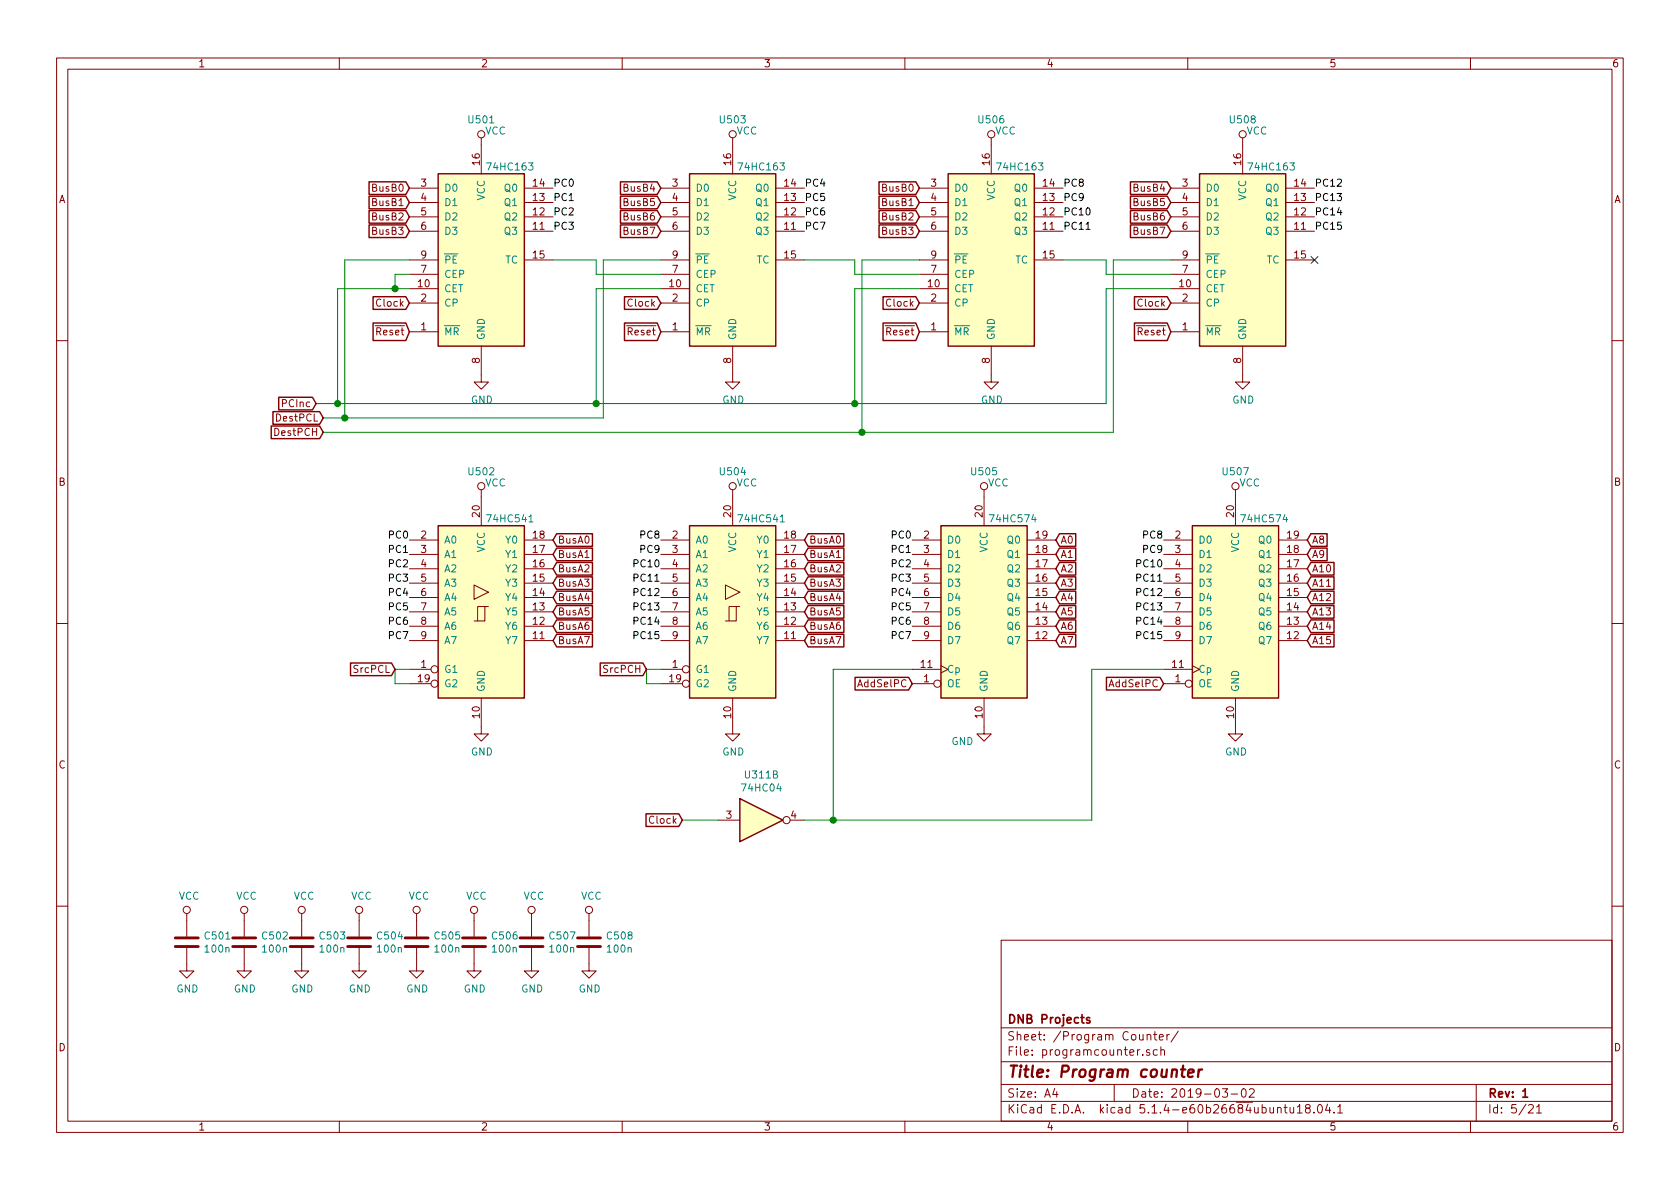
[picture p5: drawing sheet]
<svg xmlns="http://www.w3.org/2000/svg" width="297mm" height="210mm" viewBox="0 0 297 210" stroke-linecap="round" stroke-linejoin="round" font-family="sans-serif">
<g fill="none" stroke="#840000" stroke-width=".18">
<path d="M10 10.3h277v189.9h-277zM12 12.2h273v186.1h-273zM60 10.3v1.9M110 10.3v1.9M160 10.3v1.9M210 10.3v1.9M260 10.3v1.9M72.4 38.3h5.1M72.4 35.8h5.1M72.4 33.3h5.1M85.1 24.4v6.3M92.7 38.3h5.1"/>
<path d="M92.7 35.8h5.1M92.7 33.3h5.1M116.8 38.3h5.1M116.8 35.8h5.1M116.8 33.3h5.1M129.5 24.4v6.3M137.2 38.3h5M137.2 35.8h5M137.2 33.3h5M162.6 38.3h5M162.6 35.8h5M162.6 33.3h5"/>
<path d="M175.3 24.4v6.3M182.9 38.3h5.1M182.9 35.8h5.1M182.9 33.3h5.1M207 38.3h5.1M207 35.8h5.1M207 33.3h5.1M219.7 24.4v6.3M227.3 38.3h5.1M227.3 35.8h5.1M227.3 33.3h5.1M72.4 58.7h5.1"/>
<path d="M72.4 51h5.1M72.4 40.9h5.1M72.4 46h5.1M72.4 53.6h5.1M72.4 48.5h5.1M92.7 40.9h5.1M92.7 46h5.1M116.8 58.7h5.1M116.8 51h5.1M116.8 40.9h5.1M116.8 46h5.1M116.8 53.6h5.1"/>
<path d="M116.8 48.5h5.1M137.2 40.9h5M137.2 46h5M162.6 58.7h5M162.6 51h5M162.6 40.9h5M162.6 46h5M162.6 53.6h5M162.6 48.5h5M182.9 40.9h5.1M182.9 46h5.1M207 58.7h5.1"/>
<path d="M207 51h5.1M207 40.9h5.1M207 46h5.1M207 53.6h5.1M207 48.5h5.1M227.3 40.9h5.1M227.3 46h5.1M10 60.2h2M85.1 61.2v6.4h1.3l-1.3 1.2-1.3-1.2h1.3M129.5 61.2v6.4h1.3l-1.3 1.2-1.2-1.2h1.2M175.3 61.2v6.4h1.2l-1.2 1.2-1.3-1.2h1.3M219.7 61.2v6.4h1.3l-1.3 1.2-1.3-1.2h1.3"/>
<path d="M285 60.2h2M72.4 98h5.1M72.4 95.5h5.1M85.1 86.6v6.4M92.7 98h5.1M92.7 95.5h5.1M103.4 98.6h.7M116.8 98h5.1M116.8 95.5h5.1M129.5 86.6v6.4M137.2 98h5M137.2 95.5h5"/>
<path d="M147.9 98.6h.7M161.3 98h5.1M161.3 95.5h5.1M174 86.6v6.4M181.6 98h5.1M181.6 95.5h5.1M205.7 98h5.1M205.7 95.5h5.1M218.4 86.6v6.4M226.1 98h5M226.1 95.5h5M10 110.3h2"/>
<path d="M72.4 118.4h3.8M72.4 113.3h5.1M72.4 110.7h5.1M72.4 108.2h5.1M72.4 105.7h5.1M72.4 103.1h5.1M72.4 100.6h5.1M83.8 103.4l2.6 1.3-2.6 1.3zM85.7 107.3h-1.2v2.5M86.4 107.3h-.7v2.5h-1.9M92.7 113.3h5.1M92.7 110.7h5.1"/>
<path d="M92.7 108.2h5.1M92.7 105.7h5.1M92.7 103.1h5.1M92.7 100.6h5.1M116.8 118.4h3.8M116.8 113.3h5.1M116.8 110.7h5.1M116.8 108.2h5.1M116.8 105.7h5.1M116.8 103.1h5.1M116.8 100.6h5.1M128.3 103.4l2.5 1.3-2.5 1.3z"/>
<path d="M130.2 107.3h-1.3v2.5M130.8 107.3h-.6v2.5h-1.9M137.2 113.3h5M137.2 110.7h5M137.2 108.2h5M137.2 105.7h5M137.2 103.1h5M137.2 100.6h5M161.3 118.4h5.1M161.3 113.3h5.1M161.3 110.7h5.1M161.3 108.2h5.1"/>
<path d="M161.3 105.7h5.1M161.3 103.1h5.1M161.3 100.6h5.1M166.4 117.7l1.2 .7-1.2 .6M181.6 113.3h5.1M181.6 110.7h5.1M181.6 108.2h5.1M181.6 105.7h5.1M181.6 103.1h5.1M181.6 100.6h5.1M205.7 118.4h5.1M205.7 113.3h5.1"/>
<path d="M205.7 110.7h5.1M205.7 108.2h5.1M205.7 105.7h5.1M205.7 103.1h5.1M205.7 100.6h5.1M210.8 117.7l1.3 .7-1.3 .6M226.1 113.3h5M226.1 110.7h5M226.1 108.2h5M226.1 105.7h5M226.1 103.1h5M226.1 100.6h5"/>
<path d="M285 110.3h2M72.4 120.9h3.8M85.1 123.4v6.4h1.3l-1.3 1.3-1.3-1.3h1.3M116.8 120.9h3.8M129.5 123.4v6.4h1.3l-1.3 1.3-1.2-1.3h1.2M161.3 120.9h3.8M174 123.4v6.4h1.3l-1.3 1.3-1.3-1.3h1.3M205.7 120.9h3.8M218.4 123.4v6.4h1.3l-1.3 1.3-1.2-1.3h1.2M127 145h3.8M139.7 145h2.5M10 160.2h2"/>
<path d="M33 167.6v4.1h1.3l-1.3 1.3-1.3-1.3h1.3M33 161.5v4.1M43.2 167.6v4.1h1.2l-1.2 1.3-1.3-1.3h1.3M43.2 161.5v4.1M53.3 167.6v4.1h1.3l-1.3 1.3-1.2-1.3h1.2M53.3 161.5v4.1M63.5 167.6v4.1h1.3l-1.3 1.3-1.3-1.3h1.3M63.5 161.5v4.1M73.7 167.6v4.1h1.2l-1.2 1.3-1.3-1.3h1.3M73.7 161.5v4.1M83.8 167.6v4.1h1.3l-1.3 1.3-1.3-1.3h1.3M83.8 161.5v4.1"/>
<path d="M94 167.6v4.1h1.2l-1.2 1.3-1.3-1.3h1.3M94 161.5v4.1M104.1 167.6v4.1h1.3l-1.3 1.3-1.2-1.3h1.2M104.1 161.5v4.1M177 166.3h108v32h-108zM285 160.2h2M60 198.3v1.9M110 198.3v1.9M160 198.3v1.9M177 194.8h108M177 191.8h108M177 187.8h108"/>
<path d="M177 181.8h108M186.5 192.5l-.4 1h1M186.8 193v1M197 191.8v3M202.1 186.5v.1M202.8 183.1l.1-.1a.37 .37 0 0 1 .6 .1v.8M202.8 182.9v1M203.3 185.7l-.4-.1-.2 .2 .1 .2 .5 .2v.3h-.6M204 182.9h.5M204.2 182.4v1.3l.3 .2M204.6 185.7l-.4-.1-.3 .3 .1 .6 .2 .1 .4-.1M205 183.4l.7-.1-.1-.3-.4-.1-.2 .2 .1 .7h.5"/>
<path d="M205.3 185.7l.2-.1 .3 .1 .1 .9M205.3 185.1v1.5M206.3 182.9v1M206.8 182.9l-.5 .3M208.3 182.3l-1.3 2M210 198.3v1.9M216.1 192.5h.9l-.4 .6 .4 .1v.7l-.2 .1-.7-.1M217.7 193.5h1.1M219.6 192.7l.4-.2a.94 .94 0 0 1 0 1.5 .82 .82 0 0 1-.4-1.3zM220.9 192.7l.2-.2h.4l.2 .2 .1 .3-1 1h1M225.9 196l.2-.2 .3 .1 .1 .9M227 195.8h.6"/>
<path d="M227.2 195.3v1.3l.4 .2M228.1 195.8l.1 .9 .3 .1 .2-.1M228.7 195.8v1M229.4 195.8l.4-.5v1.5M229.4 196.8h.8M231.1 196l-.3-.3 .1-.3a.48 .48 0 0 1 .7 .1l-.1 .4a.52 .52 0 0 0-.6 .2 .52 .52 0 0 0 0 .6l.5 .1 .2-.1v-.4l-.2-.3M232.3 196.7v.1M233.1 195.4l.2-.1a.8 .8 0 0 1 .5 .8 .8 .8 0 0 1-.5 .7 1 1 0 0 1-.2-1.4zM234.7 195.2l-.3 1.1h.9M235.1 195.8v1M235.9 196.7v.1M236.5 195.8l.4-.5v1.5"/>
<path d="M236.5 196.8h.9M260 198.3v1.9M261 191.8v6.5M270.3 195.5l.2-.2h.3l.3 .5-.9 1h.9M271.7 195.8l.4-.5v1.5M271.7 196.8h.8"/>
<circle cx="85.1" cy="23.7" r=".63"/>
<circle cx="129.5" cy="23.7" r=".63"/>
<circle cx="175.3" cy="23.7" r=".63"/>
<circle cx="219.7" cy="23.7" r=".63"/>
<circle cx="85.1" cy="86" r=".63"/>
<circle cx="129.5" cy="86" r=".63"/>
<circle cx="174" cy="86" r=".63"/>
<circle cx="218.4" cy="86" r=".63"/>
<circle cx="76.8" cy="118.4" r=".63"/>
<circle cx="121.3" cy="118.4" r=".63"/>
<circle cx="76.8" cy="120.9" r=".63"/>
<circle cx="121.3" cy="120.9" r=".63"/>
<circle cx="165.7" cy="120.9" r=".63"/>
<circle cx="210.2" cy="120.9" r=".63"/>
<circle cx="139.1" cy="145" r=".63"/>
<circle cx="33" cy="160.9" r=".63"/>
<circle cx="43.2" cy="160.9" r=".63"/>
<circle cx="53.3" cy="160.9" r=".63"/>
<circle cx="63.5" cy="160.9" r=".63"/>
<circle cx="73.7" cy="160.9" r=".63"/>
<circle cx="83.8" cy="160.9" r=".63"/>
<circle cx="94" cy="160.9" r=".63"/>
<circle cx="104.1" cy="160.9" r=".63"/>
</g>
<path d="M192.7 180a.37 .37 0 0 0-.6 .1l.1 .3 .5 .1v.1l-.2 .3-.4-.1M269.2 193l.5-.5v1.5M269.2 194h.9" fill="none" stroke="#840000" stroke-width=".3"/>
<path d="M208.8 189.1h.8M209.2 188.4l-.2 1.8v.1l.4 .1M210.1 189.8l.9-.2v-.4l-.6-.1-.3 .3v.9l.2 .1 .6-.1M212 189.1l-.2 1.3M212.5 189.1a.5 .5 0 0 0-.6 .4" fill="none" stroke="#840000" stroke-width=".41"/>
<g fill="none" stroke="#840000" stroke-width=".51">
<path d="M31 167.4h4.1M31 165.9h4.1M41.1 167.4h4.1M41.1 165.9h4.1M51.3 167.4h4.1M51.3 165.9h4.1M61.5 167.4h4M61.5 165.9h4M71.6 167.4h4.1M71.6 165.9h4.1M81.8 167.4h4.1M81.8 165.9h4.1"/>
<path d="M91.9 167.4h4.1M91.9 165.9h4.1M102.1 167.4h4.1M102.1 165.9h4.1"/>
</g>
<g fill="#ffffc2" stroke="#ffffc2" stroke-width=".18">
<path d="M121.9 30.7h15.3v30.5h-15.3z"/>
<path d="M212.1 30.7h15.2v30.5h-15.2z"/>
<path d="M77.5 93h15.2v30.4h-15.2z"/>
<path d="M121.9 93h15.3v30.4h-15.3z"/>
<path d="M210.8 93h15.3v30.4h-15.3z"/>
<path d="M166.4 93h15.2v30.4h-15.2z"/>
<path d="M167.6 30.7h15.3v30.5h-15.3z"/>
<path d="M130.8 141.2l7.6 3.8-7.6 3.8z"/>
<path d="M77.5 30.7h15.2v30.5h-15.2z"/>
</g>
<g fill="none" stroke="#840000" stroke-width=".25">
<path d="M65.3 32.2h6.5l.6 1.1-.6 1.1h-6.5zM65.3 34.7h6.5l.6 1.1-.6 1.1h-6.5zM65.3 37.2h6.5l.6 1.1-.6 1.2h-6.5zM65.3 39.8h6.5l.6 1.1-.6 1.1h-6.5zM77.5 30.7h15.2v30.5h-15.2zM109.7 39.8h6.5l.6 1.1-.6 1.1h-6.5zM109.7 32.2h6.5l.6 1.1-.6 1.1h-6.5zM109.7 34.7h6.5l.6 1.1-.6 1.1h-6.5zM109.7 37.2h6.5l.6 1.1-.6 1.2h-6.5zM121.9 30.7h15.3v30.5h-15.3zM155.4 32.2h6.5l.7 1.1-.7 1.1h-6.5zM155.4 34.7h6.5l.7 1.1-.7 1.1h-6.5z"/>
<path d="M155.4 37.2h6.5l.7 1.1-.7 1.2h-6.5zM155.4 39.8h6.5l.7 1.1-.7 1.1h-6.5zM167.6 30.7h15.3v30.5h-15.3zM199.9 32.2h6.5l.6 1.1-.6 1.1h-6.5zM199.9 34.7h6.5l.6 1.1-.6 1.1h-6.5zM199.9 37.2h6.5l.6 1.1-.6 1.2h-6.5zM199.9 39.8h6.5l.6 1.1-.6 1.1h-6.5zM212.1 30.7h15.2v30.5h-15.2zM66 57.1h5.8l.6 1.6-.6 1.5h-5.8zM66 52.5h5.8l.6 1.1-.6 1.1h-5.8zM110.4 57.1h5.8l.6 1.6-.6 1.5h-5.8zM110.4 52.5h5.8l.6 1.1-.6 1.1h-5.8z"/>
<path d="M156.1 52.5h5.8l.7 1.1-.7 1.1h-5.8zM156.1 57.1h5.8l.7 1.6-.7 1.5h-5.8zM200.6 52.5h5.8l.6 1.1-.6 1.1h-5.8zM200.6 57.1h5.8l.6 1.6-.6 1.5h-5.8zM48 75.3h8.5l.6 1.1-.6 1.2h-8.5zM48.3 72.8h8.2l.6 1.1-.6 1.1h-8.2zM49.3 70.3h5.9l.7 1.1-.7 1.1h-5.9zM77.5 93h15.2v30.4h-15.2zM98.4 94.4h6.3v2.2h-6.3l-.6-1.1zM98.4 96.9h6.3v2.3h-6.3l-.6-1.2zM98.4 99.5h6.3v2.2h-6.3l-.6-1.1zM121.9 93h15.3v30.4h-15.3z"/>
<path d="M142.9 99.5h6.3v2.2h-6.3l-.7-1.1zM142.9 96.9h6.3v2.3h-6.3l-.7-1.2zM142.9 94.4h6.3v2.2h-6.3l-.7-1.1zM166.4 93h15.2v30.4h-15.2zM187.3 94.4h2.9v2.2h-2.9l-.6-1.1zM187.3 96.9h2.9v2.3h-2.9l-.6-1.2zM187.3 99.5h2.9v2.2h-2.9l-.6-1.1zM210.8 93h15.3v30.4h-15.3zM231.8 94.4h2.8v2.2h-2.8l-.7-1.1zM231.8 96.9h2.8v2.3h-2.8l-.7-1.2zM231.8 99.5h4.1v2.2h-4.1l-.7-1.1zM62 117.2h7.2l.6 1.2-.6 1.1h-7.2z"/>
<path d="M98.4 112.2h6.3v2.2h-6.3l-.6-1.1zM98.4 102h6.3v2.2h-6.3l-.6-1.1zM98.4 104.5h6.3v2.3h-6.3l-.6-1.1zM98.4 107.1h6.3v2.2h-6.3l-.6-1.1zM98.4 109.6h6.3v2.3h-6.3l-.6-1.2zM106.1 117.2h7.6l.6 1.2-.6 1.1h-7.6zM142.9 112.2h6.3v2.2h-6.3l-.7-1.1zM142.9 109.6h6.3v2.3h-6.3l-.7-1.2zM142.9 107.1h6.3v2.2h-6.3l-.7-1.1zM142.9 104.5h6.3v2.3h-6.3l-.7-1.1zM142.9 102h6.3v2.2h-6.3l-.7-1.1zM151.2 119.8h9.5l.6 1.1-.6 1.1h-9.5z"/>
<path d="M187.3 102h2.9v2.2h-2.9l-.6-1.1zM187.3 104.5h2.9v2.3h-2.9l-.6-1.1zM187.3 107.1h2.9v2.2h-2.9l-.6-1.1zM187.3 109.6h2.9v2.3h-2.9l-.6-1.2zM187.3 112.2h2.9v2.2h-2.9l-.6-1.1zM195.6 119.8h9.5l.6 1.1-.6 1.1h-9.5zM231.8 102h4.1v2.2h-4.1l-.7-1.1zM231.8 104.5h4.1v2.3h-4.1l-.7-1.1zM231.8 107.1h4.1v2.2h-4.1l-.7-1.1zM231.8 109.6h4.1v2.3h-4.1l-.7-1.2zM231.8 112.2h4.1v2.2h-4.1l-.7-1.1zM114.2 143.9h5.8l.6 1.1-.6 1.1h-5.8z"/>
<path d="M130.8 141.2l7.6 3.8-7.6 3.8z"/>
</g>
<path d="M93.5 92.3h.7M138 92.3h.7" fill="none" stroke="#008484" stroke-width=".18"/>
<g fill="none" stroke="#008400" stroke-width=".18">
<path d="M72.4 46h-11.4v27.9M72.4 48.5h-2.6v2.5M72.4 51h-12.7v20.4M97.8 46h7.6v2.5h11.4M116.8 46h-10.1v27.9h-49.6M116.8 51h-11.4v20.4M142.2 46h8.9v2.5h11.5M162.6 46h-10.2v30.4M162.6 51h-11.5v20.4M188 46h7.6v2.5h11.4M207 46h-10.2v30.4h-139.7M207 51h-11.4v20.4h-139.7"/>
<path d="M72.4 118.4h-2.6v2.5h2.6M116.8 118.4h-2.5v2.5h2.5M161.3 118.4h-14v26.6M205.7 118.4h-12.7v26.6h-50.8M120.6 145h6.4"/>
</g>
<path d="M192 40.6h.7" fill="none" stroke="#000" stroke-width=".18"/>
<g fill="#008400" stroke="#008400" stroke-width=".25">
<circle cx="105.4" cy="71.4" r=".51"/>
<circle cx="59.7" cy="71.4" r=".51"/>
<circle cx="69.9" cy="51" r=".51"/>
<circle cx="151.1" cy="71.4" r=".51"/>
<circle cx="147.3" cy="145" r=".51"/>
<circle cx="152.4" cy="76.4" r=".51"/>
<circle cx="61" cy="73.9" r=".51"/>
</g>
<path d="M231.8 45.4l1.2 1.2M233 45.4l-1.2 1.2" fill="none" stroke="#000084" stroke-width=".18"/>
<text font-size="2.8" fill="#840000" x="178" y="190.5">Title: Program counter</text>
<g font-size="2.1" fill="#840000">
<text x="178" y="184">Sheet: /Program Counter/</text>
<text x="178" y="181">DNB Projects</text>
<text x="178" y="186.7">File: programcounter.sch</text>
<text x="178" y="196.9">KiCad E.D.A. kicad 5.1.4-e60b26684ubuntu18.04.1</text>
<text x="178" y="194.1">Size: A4</text>
<text x="200" y="194.1">Date: 2019-03-02</text>
<text x="263" y="194.1">Rev: 1</text>
<text x="263" y="196.9">Id: 5/21</text>
</g>
<g font-size="1.8" fill="#840000">
<text x="35" y="11.9">1</text>
<text x="85" y="11.9">2</text>
<text x="135" y="11.9">3</text>
<text x="185" y="11.9">4</text>
<text x="235" y="11.9">5</text>
<text x="285" y="11.9">6</text>
<text x="84.8" y="29.2" transform="rotate(-90 84.8 29.2)">16</text>
<text x="129.3" y="29.2" transform="rotate(-90 129.3 29.2)">16</text>
<text x="175" y="29.2" transform="rotate(-90 175 29.2)">16</text>
<text x="219.5" y="29.2" transform="rotate(-90 219.5 29.2)">16</text>
<text x="10.4" y="35.9">A</text>
<text x="66" y="33.9">BusB0</text>
<text x="74.4" y="33">3</text>
<text x="74.4" y="35.6">4</text>
<text x="94.3" y="35.6">13</text>
<text x="94.3" y="33">14</text>
<text x="110.4" y="33.9">BusB4</text>
<text x="118.9" y="33">3</text>
<text x="118.9" y="35.6">4</text>
<text x="138.7" y="35.6">13</text>
<text x="138.7" y="33">14</text>
<text x="156.2" y="33.9">BusB0</text>
<text x="164.6" y="33">3</text>
<text x="164.6" y="35.6">4</text>
<text x="184.5" y="35.6">13</text>
<text x="184.5" y="33">14</text>
<text x="200.6" y="33.9">BusB4</text>
<text x="209.1" y="33">3</text>
<text x="209.1" y="35.6">4</text>
<text x="228.9" y="35.6">13</text>
<text x="228.9" y="33">14</text>
<text x="285.4" y="35.9">A</text>
<text x="66" y="36.4">BusB1</text>
<text x="66" y="39">BusB2</text>
<text x="66" y="41.5">BusB3</text>
<text x="74.4" y="38.1">5</text>
<text x="74.4" y="40.6">6</text>
<text x="94.3" y="40.6">11</text>
<text x="94.3" y="38.1">12</text>
<text x="110.4" y="41.5">BusB7</text>
<text x="110.4" y="36.4">BusB5</text>
<text x="110.4" y="39">BusB6</text>
<text x="118.9" y="38.1">5</text>
<text x="118.9" y="40.6">6</text>
<text x="138.7" y="40.6">11</text>
<text x="138.7" y="38.1">12</text>
<text x="156.2" y="36.4">BusB1</text>
<text x="156.2" y="39">BusB2</text>
<text x="156.2" y="41.5">BusB3</text>
<text x="164.6" y="38.1">5</text>
<text x="164.6" y="40.6">6</text>
<text x="184.5" y="40.6">11</text>
<text x="184.5" y="38.1">12</text>
<text x="200.6" y="36.4">BusB5</text>
<text x="200.6" y="39">BusB6</text>
<text x="200.6" y="41.5">BusB7</text>
<text x="209.1" y="38.1">5</text>
<text x="209.1" y="40.6">6</text>
<text x="228.9" y="40.6">11</text>
<text x="228.9" y="38.1">12</text>
<text x="74.4" y="45.7">9</text>
<text x="94.3" y="45.7">15</text>
<text x="118.9" y="45.7">9</text>
<text x="138.7" y="45.7">15</text>
<text x="164.6" y="45.7">9</text>
<text x="184.5" y="45.7">15</text>
<text x="209.1" y="45.7">9</text>
<text x="228.9" y="45.7">15</text>
<text x="74" y="50.8">10</text>
<text x="74.4" y="53.3">2</text>
<text x="74.4" y="48.3">7</text>
<text x="118.4" y="50.8">10</text>
<text x="118.9" y="53.3">2</text>
<text x="118.9" y="48.3">7</text>
<text x="164.1" y="50.8">10</text>
<text x="164.6" y="53.3">2</text>
<text x="164.6" y="48.3">7</text>
<text x="208.6" y="50.8">10</text>
<text x="209.1" y="53.3">2</text>
<text x="209.1" y="48.3">7</text>
<text x="66.8" y="59.3">Reset</text>
<text x="66.8" y="54.2">Clock</text>
<text x="74.4" y="58.4">1</text>
<text x="111.2" y="59.3">Reset</text>
<text x="111.2" y="54.2">Clock</text>
<text x="118.9" y="58.4">1</text>
<text x="156.9" y="54.2">Clock</text>
<text x="156.9" y="59.3">Reset</text>
<text x="164.6" y="58.4">1</text>
<text x="201.4" y="54.2">Clock</text>
<text x="201.4" y="59.3">Reset</text>
<text x="209.1" y="58.4">1</text>
<text x="84.8" y="64.2" transform="rotate(-90 84.8 64.2)">8</text>
<text x="129.3" y="64.2" transform="rotate(-90 129.3 64.2)">8</text>
<text x="175" y="64.2" transform="rotate(-90 175 64.2)">8</text>
<text x="219.5" y="64.2" transform="rotate(-90 219.5 64.2)">8</text>
<text x="48.8" y="77.1">DestPCH</text>
<text x="49" y="74.5">DestPCL</text>
<text x="50.1" y="72">PCInc</text>
<text x="10.4" y="85.9">B</text>
<text x="285.4" y="85.9">B</text>
<text x="74.4" y="95.2">2</text>
<text x="84.8" y="91.4" transform="rotate(-90 84.8 91.4)">20</text>
<text x="94.3" y="95.2">18</text>
<text x="118.9" y="95.2">2</text>
<text x="129.3" y="91.4" transform="rotate(-90 129.3 91.4)">20</text>
<text x="138.7" y="95.2">18</text>
<text x="163.3" y="95.2">2</text>
<text x="173.7" y="91.4" transform="rotate(-90 173.7 91.4)">20</text>
<text x="183.2" y="95.2">19</text>
<text x="207.8" y="95.2">2</text>
<text x="218.2" y="91.4" transform="rotate(-90 218.2 91.4)">20</text>
<text x="227.6" y="95.2">19</text>
<text x="74.4" y="97.8">3</text>
<text x="74.4" y="100.3">4</text>
<text x="94.3" y="100.3">16</text>
<text x="94.3" y="97.8">17</text>
<text x="98.6" y="96.1">BusA0</text>
<text x="98.6" y="98.7">BusA1</text>
<text x="98.6" y="101.2">BusA2</text>
<text x="118.9" y="97.8">3</text>
<text x="118.9" y="100.3">4</text>
<text x="138.7" y="100.3">16</text>
<text x="138.7" y="97.8">17</text>
<text x="143" y="101.2">BusA2</text>
<text x="143" y="98.7">BusA1</text>
<text x="143" y="96.1">BusA0</text>
<text x="163.3" y="97.8">3</text>
<text x="163.3" y="100.3">4</text>
<text x="183.2" y="100.3">17</text>
<text x="183.2" y="97.8">18</text>
<text x="187.5" y="96.1">A0</text>
<text x="187.5" y="98.7">A1</text>
<text x="187.5" y="101.2">A2</text>
<text x="207.8" y="97.8">3</text>
<text x="207.8" y="100.3">4</text>
<text x="227.6" y="100.3">17</text>
<text x="227.6" y="97.8">18</text>
<text x="231.9" y="96.1">A8</text>
<text x="231.9" y="98.7">A9</text>
<text x="231.9" y="101.2">A10</text>
<text x="74.4" y="102.9">5</text>
<text x="74.4" y="105.4">6</text>
<text x="74.4" y="107.9">7</text>
<text x="94.3" y="107.9">13</text>
<text x="94.3" y="105.4">14</text>
<text x="94.3" y="102.9">15</text>
<text x="98.6" y="103.8">BusA3</text>
<text x="98.6" y="106.3">BusA4</text>
<text x="118.9" y="102.9">5</text>
<text x="118.9" y="105.4">6</text>
<text x="118.9" y="107.9">7</text>
<text x="138.7" y="107.9">13</text>
<text x="138.7" y="105.4">14</text>
<text x="138.7" y="102.9">15</text>
<text x="143" y="106.3">BusA4</text>
<text x="143" y="103.8">BusA3</text>
<text x="163.3" y="102.9">5</text>
<text x="163.3" y="105.4">6</text>
<text x="163.3" y="107.9">7</text>
<text x="183.2" y="107.9">14</text>
<text x="183.2" y="105.4">15</text>
<text x="183.2" y="102.9">16</text>
<text x="187.5" y="103.8">A3</text>
<text x="187.5" y="106.3">A4</text>
<text x="207.8" y="102.9">5</text>
<text x="207.8" y="105.4">6</text>
<text x="207.8" y="107.9">7</text>
<text x="227.6" y="107.9">14</text>
<text x="227.6" y="105.4">15</text>
<text x="227.6" y="102.9">16</text>
<text x="231.9" y="103.8">A11</text>
<text x="231.9" y="106.3">A12</text>
<text x="74.4" y="110.5">8</text>
<text x="74.4" y="113">9</text>
<text x="94.3" y="113">11</text>
<text x="94.3" y="110.5">12</text>
<text x="98.6" y="113.9">BusA7</text>
<text x="98.6" y="108.8">BusA5</text>
<text x="98.6" y="111.4">BusA6</text>
<text x="118.9" y="110.5">8</text>
<text x="118.9" y="113">9</text>
<text x="138.7" y="113">11</text>
<text x="138.7" y="110.5">12</text>
<text x="143" y="113.9">BusA7</text>
<text x="143" y="111.4">BusA6</text>
<text x="143" y="108.8">BusA5</text>
<text x="163.3" y="110.5">8</text>
<text x="163.3" y="113">9</text>
<text x="183.2" y="113">12</text>
<text x="183.2" y="110.5">13</text>
<text x="187.5" y="108.8">A5</text>
<text x="187.5" y="111.4">A6</text>
<text x="187.5" y="113.9">A7</text>
<text x="207.8" y="110.5">8</text>
<text x="207.8" y="113">9</text>
<text x="227.6" y="113">12</text>
<text x="227.6" y="110.5">13</text>
<text x="231.9" y="108.8">A13</text>
<text x="231.9" y="111.4">A14</text>
<text x="231.9" y="113.9">A15</text>
<text x="62.7" y="119">SrcPCL</text>
<text x="74.4" y="118.1">1</text>
<text x="106.9" y="119">SrcPCH</text>
<text x="118.9" y="118.1">1</text>
<text x="162.9" y="118.1">11</text>
<text x="207.3" y="118.1">11</text>
<text x="74" y="120.6">19</text>
<text x="118.4" y="120.6">19</text>
<text x="151.9" y="121.5">AddSelPC</text>
<text x="163.3" y="120.6">1</text>
<text x="196.4" y="121.5">AddSelPC</text>
<text x="207.8" y="120.6">1</text>
<text x="84.8" y="126.9" transform="rotate(-90 84.8 126.9)">10</text>
<text x="129.3" y="126.9" transform="rotate(-90 129.3 126.9)">10</text>
<text x="173.7" y="126.9" transform="rotate(-90 173.7 126.9)">10</text>
<text x="218.2" y="126.9" transform="rotate(-90 218.2 126.9)">10</text>
<text x="10.4" y="135.9">C</text>
<text x="285.4" y="135.9">C</text>
<text x="115" y="145.7">Clock</text>
<text x="128.4" y="144.8">3</text>
<text x="139.9" y="144.8">4</text>
<text x="10.4" y="185.9">D</text>
<text x="285.4" y="185.9">D</text>
<text x="35" y="199.9">1</text>
<text x="85" y="199.9">2</text>
<text x="135" y="199.9">3</text>
<text x="185" y="199.9">4</text>
<text x="235" y="199.9">5</text>
<text x="285" y="199.9">6</text>
</g>
<g font-size="1.8" fill="#008484">
<text x="83" y="21.8">U501</text>
<text x="85.8" y="23.8">VCC</text>
<text x="127.4" y="21.8">U503</text>
<text x="130.2" y="23.8">VCC</text>
<text x="173.2" y="21.8">U506</text>
<text x="175.9" y="23.8">VCC</text>
<text x="217.6" y="21.8">U508</text>
<text x="220.4" y="23.8">VCC</text>
<text x="78.5" y="33.9">D0</text>
<text x="85.7" y="35.5" transform="rotate(-90 85.7 35.5)">VCC</text>
<text x="86.4" y="30.1">74HC163</text>
<text x="89.3" y="33.9">Q0</text>
<text x="122.9" y="33.9">D0</text>
<text x="130.2" y="35.5" transform="rotate(-90 130.2 35.5)">VCC</text>
<text x="130.9" y="30.1">74HC163</text>
<text x="133.8" y="33.9">Q0</text>
<text x="168.7" y="33.9">D0</text>
<text x="175.9" y="35.5" transform="rotate(-90 175.9 35.5)">VCC</text>
<text x="176.6" y="30.1">74HC163</text>
<text x="179.5" y="33.9">Q0</text>
<text x="213.1" y="33.9">D0</text>
<text x="220.3" y="35.5" transform="rotate(-90 220.3 35.5)">VCC</text>
<text x="221.1" y="30.1">74HC163</text>
<text x="224" y="33.9">Q0</text>
<text x="78.5" y="36.4">D1</text>
<text x="78.5" y="39">D2</text>
<text x="78.5" y="41.5">D3</text>
<text x="89.3" y="41.5">Q3</text>
<text x="89.3" y="39">Q2</text>
<text x="89.3" y="36.4">Q1</text>
<text x="122.9" y="36.4">D1</text>
<text x="122.9" y="39">D2</text>
<text x="122.9" y="41.5">D3</text>
<text x="133.8" y="41.5">Q3</text>
<text x="133.8" y="39">Q2</text>
<text x="133.8" y="36.4">Q1</text>
<text x="168.7" y="36.4">D1</text>
<text x="168.7" y="39">D2</text>
<text x="168.7" y="41.5">D3</text>
<text x="179.5" y="41.5">Q3</text>
<text x="179.5" y="39">Q2</text>
<text x="179.5" y="36.4">Q1</text>
<text x="213.1" y="36.4">D1</text>
<text x="213.1" y="39">D2</text>
<text x="213.1" y="41.5">D3</text>
<text x="224" y="41.5">Q3</text>
<text x="224" y="39">Q2</text>
<text x="224" y="36.4">Q1</text>
<text x="78.5" y="46.6">PE</text>
<text x="89.3" y="46.6">TC</text>
<text x="122.9" y="46.6">PE</text>
<text x="133.8" y="46.6">TC</text>
<text x="168.7" y="46.6">PE</text>
<text x="179.5" y="46.6">TC</text>
<text x="213.1" y="46.6">PE</text>
<text x="224" y="46.6">TC</text>
<text x="78.5" y="51.7">CET</text>
<text x="78.5" y="49.1">CEP</text>
<text x="122.9" y="51.7">CET</text>
<text x="122.9" y="49.1">CEP</text>
<text x="168.7" y="51.7">CET</text>
<text x="168.7" y="49.1">CEP</text>
<text x="213.1" y="51.7">CET</text>
<text x="213.1" y="49.1">CEP</text>
<text x="78.5" y="59.3">MR</text>
<text x="78.5" y="54.2">CP</text>
<text x="122.9" y="59.3">MR</text>
<text x="122.9" y="54.2">CP</text>
<text x="168.7" y="59.3">MR</text>
<text x="168.7" y="54.2">CP</text>
<text x="213.1" y="59.3">MR</text>
<text x="213.1" y="54.2">CP</text>
<text x="85.7" y="60.2" transform="rotate(-90 85.7 60.2)">GND</text>
<text x="130.2" y="60.2" transform="rotate(-90 130.2 60.2)">GND</text>
<text x="175.9" y="60.2" transform="rotate(-90 175.9 60.2)">GND</text>
<text x="220.3" y="60.2" transform="rotate(-90 220.3 60.2)">GND</text>
<text x="83.3" y="71.4">GND</text>
<text x="127.7" y="71.4">GND</text>
<text x="173.4" y="71.4">GND</text>
<text x="217.9" y="71.4">GND</text>
<text x="83" y="84">U502</text>
<text x="85.8" y="86">VCC</text>
<text x="127.4" y="84">U504</text>
<text x="130.2" y="86">VCC</text>
<text x="171.9" y="84">U505</text>
<text x="174.7" y="86">VCC</text>
<text x="216.3" y="84">U507</text>
<text x="219.1" y="86">VCC</text>
<text x="86.4" y="92.4">74HC541</text>
<text x="130.9" y="92.4">74HC541</text>
<text x="175.3" y="92.4">74HC574</text>
<text x="219.8" y="92.4">74HC574</text>
<text x="78.5" y="96.1">A0</text>
<text x="78.5" y="98.7">A1</text>
<text x="78.5" y="101.2">A2</text>
<text x="85.7" y="97.7" transform="rotate(-90 85.7 97.7)">VCC</text>
<text x="89.5" y="101.2">Y2</text>
<text x="89.5" y="98.7">Y1</text>
<text x="89.5" y="96.1">Y0</text>
<text x="122.9" y="96.1">A0</text>
<text x="122.9" y="98.7">A1</text>
<text x="122.9" y="101.2">A2</text>
<text x="130.2" y="97.7" transform="rotate(-90 130.2 97.7)">VCC</text>
<text x="134" y="101.2">Y2</text>
<text x="134" y="98.7">Y1</text>
<text x="134" y="96.1">Y0</text>
<text x="167.4" y="96.1">D0</text>
<text x="167.4" y="98.7">D1</text>
<text x="167.4" y="101.2">D2</text>
<text x="174.6" y="97.7" transform="rotate(-90 174.6 97.7)">VCC</text>
<text x="178.2" y="101.2">Q2</text>
<text x="178.2" y="98.7">Q1</text>
<text x="178.2" y="96.1">Q0</text>
<text x="211.8" y="96.1">D0</text>
<text x="211.8" y="98.7">D1</text>
<text x="211.8" y="101.2">D2</text>
<text x="219.1" y="97.7" transform="rotate(-90 219.1 97.7)">VCC</text>
<text x="222.7" y="101.2">Q2</text>
<text x="222.7" y="98.7">Q1</text>
<text x="222.7" y="96.1">Q0</text>
<text x="78.5" y="103.8">A3</text>
<text x="78.5" y="106.3">A4</text>
<text x="89.5" y="106.3">Y4</text>
<text x="89.5" y="103.8">Y3</text>
<text x="122.9" y="103.8">A3</text>
<text x="122.9" y="106.3">A4</text>
<text x="134" y="106.3">Y4</text>
<text x="134" y="103.8">Y3</text>
<text x="167.4" y="103.8">D3</text>
<text x="167.4" y="106.3">D4</text>
<text x="178.2" y="106.3">Q4</text>
<text x="178.2" y="103.8">Q3</text>
<text x="211.8" y="103.8">D3</text>
<text x="211.8" y="106.3">D4</text>
<text x="222.7" y="106.3">Q4</text>
<text x="222.7" y="103.8">Q3</text>
<text x="78.5" y="108.8">A5</text>
<text x="78.5" y="111.4">A6</text>
<text x="78.5" y="113.9">A7</text>
<text x="89.5" y="113.9">Y7</text>
<text x="89.5" y="111.4">Y6</text>
<text x="89.5" y="108.8">Y5</text>
<text x="122.9" y="108.8">A5</text>
<text x="122.9" y="111.4">A6</text>
<text x="122.9" y="113.9">A7</text>
<text x="134" y="113.9">Y7</text>
<text x="134" y="111.4">Y6</text>
<text x="134" y="108.8">Y5</text>
<text x="167.4" y="108.8">D5</text>
<text x="167.4" y="111.4">D6</text>
<text x="167.4" y="113.9">D7</text>
<text x="178.2" y="113.9">Q7</text>
<text x="178.2" y="111.4">Q6</text>
<text x="178.2" y="108.8">Q5</text>
<text x="211.8" y="108.8">D5</text>
<text x="211.8" y="111.4">D6</text>
<text x="211.8" y="113.9">D7</text>
<text x="222.7" y="113.9">Q7</text>
<text x="222.7" y="111.4">Q6</text>
<text x="222.7" y="108.8">Q5</text>
<text x="78.5" y="119">G1</text>
<text x="122.9" y="119">G1</text>
<text x="167.4" y="119">Cp</text>
<text x="211.8" y="119">Cp</text>
<text x="78.5" y="121.5">G2</text>
<text x="85.7" y="122.4" transform="rotate(-90 85.7 122.4)">GND</text>
<text x="122.9" y="121.5">G2</text>
<text x="130.2" y="122.4" transform="rotate(-90 130.2 122.4)">GND</text>
<text x="167.4" y="121.5">OE</text>
<text x="174.6" y="122.4" transform="rotate(-90 174.6 122.4)">GND</text>
<text x="211.8" y="121.5">OE</text>
<text x="219.1" y="122.4" transform="rotate(-90 219.1 122.4)">GND</text>
<text x="168.2" y="131.7">GND</text>
<text x="83.3" y="133.6">GND</text>
<text x="127.7" y="133.6">GND</text>
<text x="131.9" y="137.7">U311B</text>
<text x="216.6" y="133.6">GND</text>
<text x="131.4" y="140">74HC04</text>
<text x="31.6" y="159.1">VCC</text>
<text x="41.8" y="159.1">VCC</text>
<text x="51.9" y="159.1">VCC</text>
<text x="62.1" y="159.1">VCC</text>
<text x="72.2" y="159.1">VCC</text>
<text x="82.4" y="159.1">VCC</text>
<text x="92.6" y="159.1">VCC</text>
<text x="102.7" y="159.1">VCC</text>
<text x="36.3" y="166.1">C501</text>
<text x="46.5" y="166.1">C502</text>
<text x="56.7" y="166.1">C503</text>
<text x="66.8" y="166.1">C504</text>
<text x="77" y="166.1">C505</text>
<text x="87.1" y="166.1">C506</text>
<text x="97.3" y="166.1">C507</text>
<text x="107.5" y="166.1">C508</text>
<text x="36.4" y="168.4">100n</text>
<text x="46.6" y="168.4">100n</text>
<text x="56.7" y="168.4">100n</text>
<text x="66.9" y="168.4">100n</text>
<text x="77" y="168.4">100n</text>
<text x="87.2" y="168.4">100n</text>
<text x="97.4" y="168.4">100n</text>
<text x="107.5" y="168.4">100n</text>
<text x="31.2" y="175.5">GND</text>
<text x="41.4" y="175.5">GND</text>
<text x="51.5" y="175.5">GND</text>
<text x="61.7" y="175.5">GND</text>
<text x="71.8" y="175.5">GND</text>
<text x="82" y="175.5">GND</text>
<text x="92.2" y="175.5">GND</text>
<text x="102.3" y="175.5">GND</text>
</g>
<g font-size="1.8">
<text x="97.8" y="35.6">PC1</text>
<text x="97.8" y="33">PC0</text>
<text x="142.2" y="33">PC4</text>
<text x="142.2" y="35.6">PC5</text>
<text x="188" y="33">PC8</text>
<text x="188" y="35.6">PC9</text>
<text x="232.4" y="35.6">PC13</text>
<text x="232.4" y="33">PC12</text>
<text x="97.8" y="40.6">PC3</text>
<text x="97.8" y="38.1">PC2</text>
<text x="142.2" y="38.1">PC6</text>
<text x="142.2" y="40.6">PC7</text>
<text x="188" y="38.1">PC10</text>
<text x="188" y="40.6">PC11</text>
<text x="232.4" y="40.6">PC15</text>
<text x="232.4" y="38.1">PC14</text>
<text x="69" y="95.2">PC0</text>
<text x="113.4" y="95.2">PC8</text>
<text x="157.9" y="95.2">PC0</text>
<text x="202.3" y="95.2">PC8</text>
<text x="69" y="100.3">PC2</text>
<text x="69" y="97.8">PC1</text>
<text x="112.4" y="100.3">PC10</text>
<text x="113.4" y="97.8">PC9</text>
<text x="157.9" y="100.3">PC2</text>
<text x="157.9" y="97.8">PC1</text>
<text x="201.3" y="100.3">PC10</text>
<text x="202.3" y="97.8">PC9</text>
<text x="69" y="102.9">PC3</text>
<text x="69" y="107.9">PC5</text>
<text x="69" y="105.4">PC4</text>
<text x="112.4" y="102.9">PC11</text>
<text x="112.4" y="105.4">PC12</text>
<text x="112.4" y="107.9">PC13</text>
<text x="157.9" y="107.9">PC5</text>
<text x="157.9" y="105.4">PC4</text>
<text x="157.9" y="102.9">PC3</text>
<text x="201.3" y="107.9">PC13</text>
<text x="201.3" y="105.4">PC12</text>
<text x="201.3" y="102.9">PC11</text>
<text x="69" y="113">PC7</text>
<text x="69" y="110.5">PC6</text>
<text x="112.4" y="110.5">PC14</text>
<text x="112.4" y="113">PC15</text>
<text x="157.9" y="113">PC7</text>
<text x="157.9" y="110.5">PC6</text>
<text x="201.3" y="113">PC15</text>
<text x="201.3" y="110.5">PC14</text>
</g>
</svg>
